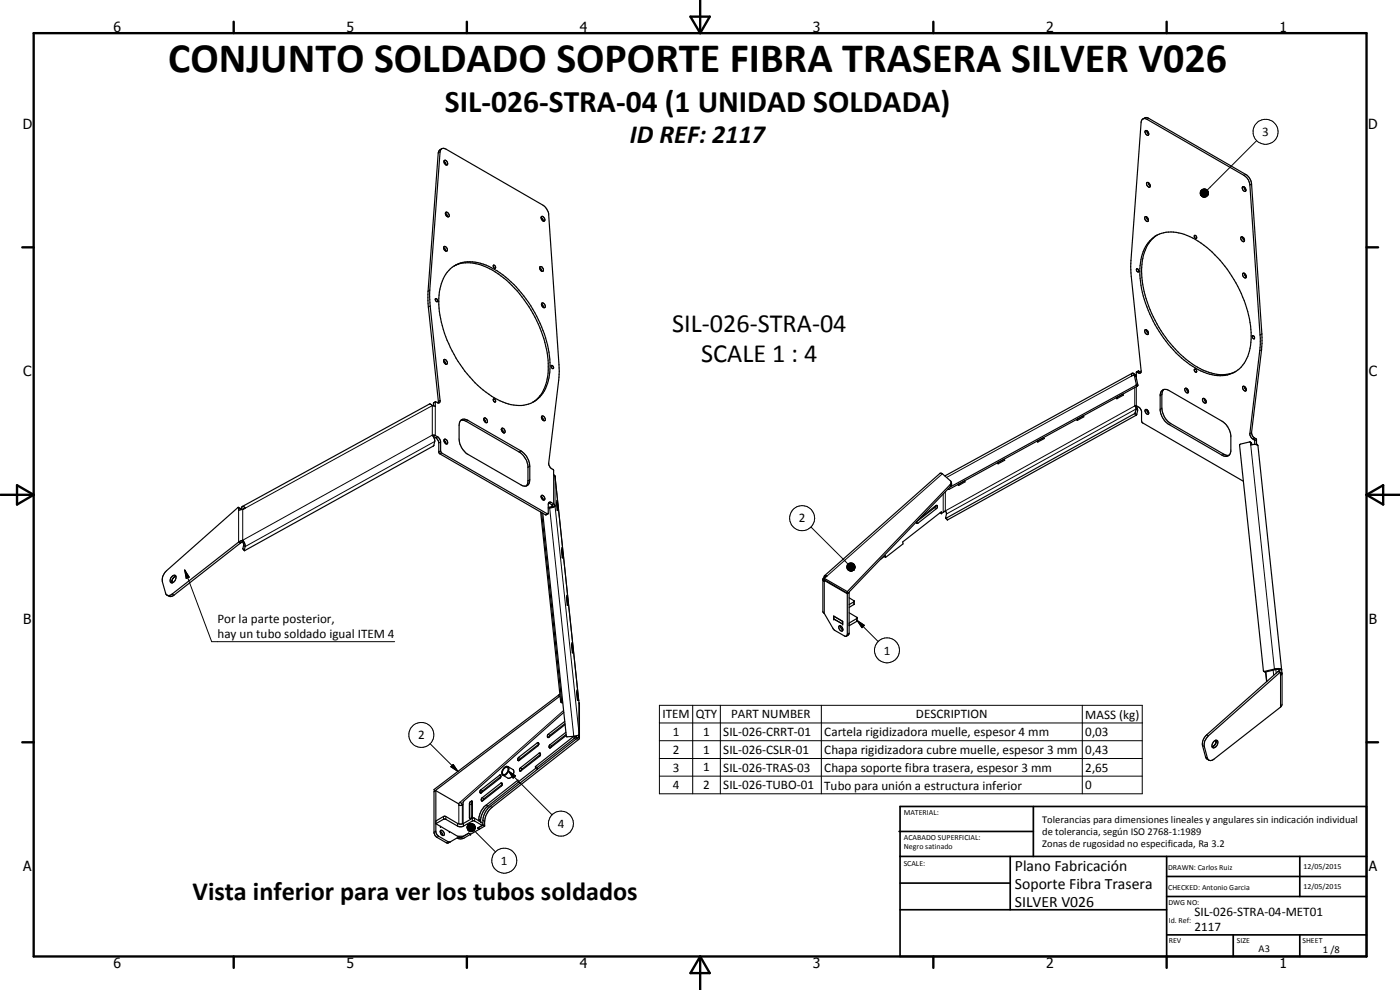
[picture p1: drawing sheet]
<svg xmlns="http://www.w3.org/2000/svg" width="420mm" height="297mm" viewBox="0 0 420 297" stroke-linecap="round" stroke-linejoin="round" font-family="sans-serif">
<g fill="none" stroke="#000" stroke-width=".35">
<path d="M343 35.7l.9-.4 .6 .1 29.3 16.9a3.8 3.8 0 0 1 1.8 2.9l3.1 46-.1 3.7-3 24.8a2.47 2.47 0 0 0 1.5 2.2v1.3M343.8 39.2a.79 .79 0 0 1 .9 .5 .79 .79 0 0 1-.3 .9 1.01 1.01 0 0 1-.6-1.4zM344.2 39.2l.6 1.1M132.6 44.6l-.7 .4-.4 .9-3.1 42.4 .2 3.8 2.9 28.8M133.3 48.4l.4 .5 .1 .6M133.3 48.2a.79 .79 0 0 1 .9 .4 .79 .79 0 0 1-.2 .9l-.7-.6zM344.2 54.8a.76 .76 0 0 1 .9 .4 .76 .76 0 0 1-.3 1 1.07 1.07 0 0 1-.6-1.4zM344.6 54.8l.1 .5 .5 .5M373 56a.81 .81 0 0 1 .8 .5 .81 .81 0 0 1-.2 .9 .99 .99 0 0 1-.6-1.4zM373.3 56l.2 .7 .4 .4M133.1 74.3l.5 .5 .1 .5M133.2 74a.8 .8 0 0 1 .9 .4 .8 .8 0 0 1-.1 1 .95 .95 0 0 1-.8-1.4z"/>
<path d="M133.7 64l.6 1M133.8 63.7a.86 .86 0 0 1 .9 .4 .86 .86 0 0 1-.1 1 .9 .9 0 0 1-.8-1.4zM136.3 79.8a10.8 10.8 0 0 1 9.8 .4 35.7 35.7 0 0 1 17.1 21.4 23.5 23.5 0 0 1 .3 14.6l-1 2-1 1.2-1.6 1.3M148 79.7a.5 .5 0 0 1 .6 .2 .5 .5 0 0 1-.1 .6l-.3-.2zM162.4 65.3l.5 .5 .1 .5M162.5 65a.83 .83 0 0 1 .9 .4 .83 .83 0 0 1-.1 1 1.07 1.07 0 0 1-.8-1.4zM344.1 65.1l.2 .6 .4 .4M344.1 65.1a.44 .44 0 0 0-.6 .1 .44 .44 0 0 0 .1 .6 .56 .56 0 0 0 .4 .6 .56 .56 0 0 0 .7-.3M344.1 65.1l.6 1M345.1 72.2a9.3 9.3 0 0 1 10.3-1.9 31.6 31.6 0 0 1 16.1 15.6 30.6 30.6 0 0 1 3.6 18.6 9.2 9.2 0 0 1-12.9 7.5 24.7 24.7 0 0 1-9.2-6.1 37.1 37.1 0 0 1-10.9-25.3 13.3 13.3 0 0 1 3-8.4zM347.2 70.5a11.2 11.2 0 0 0-4.6 9.7 36.5 36.5 0 0 0 12.6 26.9 17.2 17.2 0 0 0 13 5.2l2-.5M358.5 70.7l.6 .2v.5a.4 .4 0 0 1-.5 .1 .4 .4 0 0 1-.2-.5z"/>
<path d="M372.5 71.1a.81 .81 0 0 1 .9 .5 .81 .81 0 0 1-.3 .9 1.03 1.03 0 0 1-.6-1.4zM372.9 71.1l.2 .7 .4 .3M130.7 89.6a.53 .53 0 0 1 .6 .3 .53 .53 0 0 1-.2 .7l-.5-.6zM135.2 80.6a9.8 9.8 0 0 1 10.7-1.1 34 34 0 0 1 17.1 19.7 25.8 25.8 0 0 1 1.3 15.9 8.9 8.9 0 0 1-11.7 6.1 27.8 27.8 0 0 1-13.1-9.8 42.6 42.6 0 0 1-6.1-11.5 23.2 23.2 0 0 1-.7-15.6l1.1-2zM162 80.3l.5 .6v.5M162 80.1a.84 .84 0 0 1 .9 .3 .84 .84 0 0 1-.1 1 1 1 0 0 1-.8-1.3zM162.5 91.2l.6 1.1M162.6 91a.83 .83 0 0 1 .9 .4 .83 .83 0 0 1-.1 .9 1 1 0 0 1-.8-1.3zM341.1 80.7a.55 .55 0 0 1 .6 .3 .55 .55 0 0 1-.1 .6l-.5-.4zM343.7 98.9a.8 .8 0 0 1 .9 .5 .8 .8 0 0 1-.3 1 1 1 0 0 1-.6-1.5zM344.1 99l.3 .8 .3 .2M373.1 82a.8 .8 0 0 1 .8 .4 .8 .8 0 0 1-.2 1 1 1 0 0 1-.6-1.4z"/>
<path d="M373.5 82v.5l.5 .6M133.1 108.2l.5 .5 .1 .6M133.2 107.9a.83 .83 0 0 1 .9 .4 .83 .83 0 0 1-.1 1 1 1 0 0 1-.8-1.4zM148.2 119.7a.56 .56 0 0 1 .5 .3 .56 .56 0 0 1-.2 .6l-.5-.5zM165.5 109.7a.54 .54 0 0 1 .5 .3 .54 .54 0 0 1-.1 .6l-.4-.4zM334.9 119.3l.3 .3M335.3 119.2h.1M335.3 119.2l1.7-.9 .2 .2-2 1.1M335.3 119.2l-.1 .4M339.8 112l-.2 .8 .8-.2M339.8 112h.4l.5 .4M339.8 112l-56.2 30.8"/>
<path d="M340.4 112.5l.5 .4 .6 2.6-.2 .4-56.5 30.9-.3-.1M340.4 112.6l.7 2.8-.2 .2-55.9 30.6M340.7 112.4l-.1 .2M340.7 112.4l.3 .1M341.1 111.6l-.1 1.4-.1-.1M341.1 111.6l.9 .4 .5-.4M341.1 111.6l.6-.3 .7 .4M342.5 111.6l-3.2-31.6 3.2-43.3a1.09 1.09 0 0 1 .6-1 1.09 1.09 0 0 1 1.1 .1l29.1 16.8a3.8 3.8 0 0 1 1.8 2.9l3.1 46-.1 3.7-3 24.8a2.55 2.55 0 0 0 1.4 2.2v1.1M348.6 117.3l.7-.5 .9 .1 .6 .3 15.9 9.2a5.9 5.9 0 0 1 2.7 4.2v4.8a1.59 1.59 0 0 1-1 1.5 1.59 1.59 0 0 1-1.7-.3l-15.9-9.2a5.9 5.9 0 0 1-2.6-4.2v-4.8zM349.2 116.9l-.5 1.5v4.5a5.9 5.9 0 0 0 2.7 4.2l16.2 9.3 1.3 .2M355.6 116.6a.8 .8 0 0 1 .9 .3 .8 .8 0 0 1-.1 1l-.4-.1-.4-.5zM356.1 116.5l.2 .7 .4 .4"/>
<path d="M358.5 110.8l.6 .2v.5a.51 .51 0 0 1-.6-.1 .51 .51 0 0 1 0-.6zM359.1 111.6v.1M361 119.6a.77 .77 0 0 1 1 .7l-.1 .6a.88 .88 0 0 1-.9-.3 .88 .88 0 0 1 0-1zM361.4 119.5l.2 .8 .4 .3M370.9 111.5l-.7 .3M373 116a.77 .77 0 0 1 .9 .4 .77 .77 0 0 1-.2 .9l-.7-.6zM373.5 116v.5l.5 .5M375.9 100.8l.4 .1 .2 .7a.58 .58 0 0 1-.6-.2 .58 .58 0 0 1 0-.6zM130 130.9l.1 .1a2.31 2.31 0 0 1 1.6 1.9v2.8l.3 .5 31.6 18.2 .9-.2M130.1 120.9v.9M130.1 120.9h.1M130.7 120.6l-.1 1.4-1.7-.8-56.2 30.8"/>
<path d="M130.7 120.6l1 .3 .4-.5-3-28.6-.2-3.8 3.2-42.4a1.05 1.05 0 0 1 .6-1 1.05 1.05 0 0 1 1.1 .1l29.1 16.9a3.9 3.9 0 0 1 1.8 2.8l3.1 47-3.1 27.8a2.57 2.57 0 0 0 1.4 1.9v1.4l.4 .3M130.7 120.6l-.6 .3M133.3 132.1l.5 1M133.3 131.9l.1-.1a.82 .82 0 0 1 .8 .5 .82 .82 0 0 1-.2 .9l-.7-.7zM138.2 126.2l.7-.4 1.2 .1 16.3 9.4a5.9 5.9 0 0 1 2.6 4.6v4.1a1.6 1.6 0 0 1-.8 1.7 1.6 1.6 0 0 1-1.8-.2l-16-9.2a5.9 5.9 0 0 1-2.6-4.6v-4.1zM138.3 126.1l1.6 .3 15.9 9.2a5.5 5.5 0 0 1 2.6 4.2v4.8l-.5 1.2M145.2 125.7l.4 .4 .1 .7M145.2 125.5a.84 .84 0 0 1 .9 .4 .84 .84 0 0 1 0 .9 1.04 1.04 0 0 1-.9-1.3zM150.4 128.8l.5 .4 .2 .6M150.6 128.6a.76 .76 0 0 1 .8 .4 .76 .76 0 0 1-.2 .9 1.09 1.09 0 0 1-.6-1.3zM162.5 125.1l.6 1.1M162.6 124.9a.84 .84 0 0 1 .9 .4 .84 .84 0 0 1-.1 .9 .95 .95 0 0 1-.8-1.3z"/>
<path d="M299.3 138.9l.2 .2M299.6 138.7h.1M299.7 138.7l-.2 .4M301.3 137.8l.2 .3-2 1M301.3 137.8l-1.6 .9M311.2 132.4l.2 .2M311.5 132.2h.1M311.5 132.2l-.1 .4M313.2 131.3l.2 .3-2 1M313.2 131.3l-1.7 .9M323.1 125.9l.2 .3M323.4 125.7h.1"/>
<path d="M323.4 125.7l1.7-.9 .2 .3-2 1.1M323.4 125.7l-.1 .5M340.9 121.7l-.3 .1 .3 .6-.3 1.7-56.8 31.3M340.9 121.7l.4 .7a2.21 2.21 0 0 1-.1 2l-56.9 31.6M340.9 121.7l1 .6 .6 .9 .1 3.1 .2 .6 30.4 17.5M343.7 122.9a.76 .76 0 0 1 .9 .4 .76 .76 0 0 1-.2 1 1.07 1.07 0 0 1-.7-1.4zM344.2 122.9l.6 1.1M375.2 132.6l.4 .3 .1 .5M375.2 132.6l-3 .7-.2 .3 7.2 67.7 .2 .2 3.9-.9a1.08 1.08 0 0 1 1.3 .4M375.2 132.6l.2 .9 1.4-.2 .7 .3 7.1 67.3M377.1 133.2l-.3 .1M377.1 133.2l.3 .4"/>
<path d="M71.6 152.2l.5 .3M72.1 152.5v.1M72.1 152.6l.1 .3M72.6 152.9l-1 .2-.2-.9-21.4 19a3.8 3.8 0 0 0-1.3 3.3l1 3.4a1.1 1.1 0 0 0 .9 .8 1.1 1.1 0 0 0 1.1-.5l19.9-15.6M72.6 152.8v.1M72.7 152l.6 .1 .3 .3-1 .5M72.7 152l-.1 .8M73.1 152.7l-.1 .1M73.1 152.7h.1M73.1 152.7h.2M162.3 153.6l6 56.9 .4 .4M162.4 149l.5 .5 .1 .5"/>
<path d="M162.5 148.7a.77 .77 0 0 1 .9 .4 .77 .77 0 0 1-.3 1 1.14 1.14 0 0 1-.6-1.4zM162.5 153.8l6.2 57.1M162.9 154l7.1 66.9 3-.1M164.6 151l1 .5 .2 .4-1.3 .3M166.5 142.8l.1 .2M166.6 151.8l-.5-.6-.8-.5h-.5l-.3 .6v2.8h-.3l-31.7-18.2-.3-.5v-2.8a2.35 2.35 0 0 0-2.5-2l.8 1.7-.4 1.5-56.6 31.4M166.6 151.8l-.8 .5-1.3 .1M166.6 151.8l-.8 .1M166.6 142.9l7.1 67.2M167.1 150.6l.1 2.6zM167.2 150.1l.2 2.6zM167.3 153h-.1"/>
<path d="M167.4 152.4h.1M280.8 151.8l-.3 .5-5.5 4.3 .2 .5 6.1-4.7a.42 .42 0 0 0 0-.5 .42 .42 0 0 0-.4-.2l-4.6 3.7M282.1 153.9l.4 .2M282.5 154.1l.7-.5a.51 .51 0 0 1 .7-.1 .51 .51 0 0 1 .1 .7l-.2 1.2M282.5 154.1v-.6l-11.6 9.1 .1 .6-5.2 4.1M283.8 155.4l.5 .6M284.3 156h.1M285.4 144.6l-2.6-2.4-.7-.2-34.6 30.7M285.4 144.6l-.2 .8-30.9 32.1M285.4 144.6l.1 1.1-31.1 32.4M287.4 145.4l.3 .3M287.7 145.2h.1"/>
<path d="M287.8 145.2l-.1 .5M289.4 144.3l.2 .3-1.9 1.1M289.5 144.3l-1.7 .9M51.5 173.1a.69 .69 0 0 1 .9-.5 .69 .69 0 0 1 .4 1 1.07 1.07 0 0 1-.5 1 1.07 1.07 0 0 1-1.2 0v-.8zM52.8 172.9a1.72 1.72 0 0 0-1.2 2M71.6 162.6l.6 .3M72.2 162.9l-20 15.7a1.53 1.53 0 0 1-2.1 0M72.8 162.5l-.6 .4M72.8 162.5l.3 .9-.2 1.3 .5 .5M72.8 162.1l.6 .7a2.67 2.67 0 0 1-.1 2.4h.1M72.8 162.1v.4M72.8 162.1l-1.2 .5"/>
<path d="M73.4 165.2h.1M73.5 165.2h-.1M168.6 164.8l.2 2.6zM168.7 164.3l.2 2.6zM168.7 167.2h.1M168.9 166.7h.1M170.1 179.1l.2 2.6zM170.2 178.6l.2 2.5zM247 174l.4 .5v-.3M247.4 173.2l-.4 .6v9.8l3.4 5.5 3 1.7 .6 .1M247.4 174.2l6.9 3.9M247.4 173.5l6.9 4"/>
<path d="M247.4 173.5l.2 .5M247.4 173.2l.2 .2M247.5 172.7l-.1 .5M247.5 172.7l.7 .1-.8 .7M247.6 174l6.8 4.1M247.6 174.1l-.2 .1M254.3 178.1v12.4l-.3 .4M254.3 177.5l.1 .6M254.7 177.8h.1M254.8 177.8l-.5 .3M254.8 177.8v12.2l-.1 .5-.7 .4M254.8 179.4l1.6 .9-.1 1.1-1.5 .8"/>
<path d="M265.3 167l.5 .3M265.8 167.3l-.1-.6-1.5 1.2M170.3 181.4v.1M170.4 180.9h.1M171.6 193.3l.2 2.6zM171.7 192.8l.2 2.6zM171.8 195.7h.1M171.9 195.2h.1M250.2 184.9l2.7 1.5v.8l-2.7-1.5zM251.8 187.9a.9 .9 0 0 1 1 .4 .9 .9 0 0 1-.1 1.1 1.19 1.19 0 0 1-.9-1.5zM252.3 187.8l.1 .6 .5 .6M254.8 183.9l2.4 1.4v1l-2.4 1.4"/>
<path d="M256.4 180.4l-1.6 1M257.2 185.4l-2.4 1.5M168.1 208.3l-37.9 28.6 .2 .5M168.1 208.8l-37.7 28.6M168.7 210.9h.2M169.2 213.7l-30.1 26.8-.1 6.6M169.5 216.5l-5 3.8-.2 .4v.5h.4l4.9-3.8M169.5 217.1l-4.4 3.5-.3 .5M169.8 219.7l-4.8 3.8-.2 .7 .2 .3 .3-.2 4.6-3.6M173.1 207.6l.2 2.5zM173.2 207.3v-.3l.2 2.6v-.2M173.3 209.9h.1"/>
<path d="M173.7 210.1v.1M173.7 210.2l.1 10.4-.4 .8M173.8 210.8l.1 .3M173.8 211.1h.1M173.9 211.1v10.4l-.2 .3-26.1 20.4a6.3 6.3 0 0 0-2.2 5.7M379.3 201.5l.5 .1M379.8 201.6l.3 2.9M379.9 201.6l.3 2.9M383.6 201.5l-21.4 19a3.6 3.6 0 0 0-1.3 3.2l1 3.6 .9 .8M383.7 201.4l.5 .4M383.7 201.4l-.1 .1M383.8 200.9l-.6-.1-3.4 .8"/>
<path d="M383.8 200.9l.1 .1M383.9 201h.1M383.9 201l.1 .6M384.2 201.7l-21.5 19.1a3.4 3.4 0 0 0-1.3 3.2l1.1 3.9 .8 .3 .5-.1 20.5-15.9 .5-.9v-9.3M384.2 201.7l.1 .9 .5-.5M384.6 201h-.7M384.6 201l.1 .9M384.7 201.9l.1 .2M384.7 201.9h-.4M130.4 237.4h.1M130.8 237.2v12.6l.8 1.1 3.1 1.7h.4M130.8 237.2l-.6 .3v12.4l.8 1.2 2.9 1.8 .5 .1 .7-.4"/>
<path d="M130.8 237.2l6.9 4v.4h1.1l-.7-.9-.5 .5M144.3 237l5.7-4.5a.57 .57 0 0 1 0 1.1l-5.7 4.4-.3-.6zM144.6 239.4l5.7-4.4h.4v.5l-.3 .4-5.5 4.4a.45 .45 0 0 1-.5-.3 .45 .45 0 0 1 .2-.6zM150.3 233l-5.6 4.4-.1 .4M150.7 235.4l-5.5 4.2-.3 .6M151.3 230.6a.65 .65 0 0 1 .7-.5 .65 .65 0 0 1 .6 .7 1.55 1.55 0 0 1-1.6 1.6l-.2-.2a1.52 1.52 0 0 1 .5-1.6zM152.4 230a1.73 1.73 0 0 0-1.5 2.6M152.4 230l1.5 .9a1.73 1.73 0 0 1-1.5 2.6l-1.5-.9M152.4 230a1.74 1.74 0 0 1-1.5 2.6M155.5 234.6l-.1-.5-9.5 7.5a5.6 5.6 0 0 0-2.2 4.6M155.5 234.6l.6 .3M155.6 234.7l-9.1 7.2a5.9 5.9 0 0 0-2.3 4.6l-.5-.3"/>
<path d="M155.6 227.2l6-4.4 .1 .5-.3 .5-5.8 4.5-.2-.7zM156 230.6l6.1-4.7 .1 .5-.3 .5-5.7 4.5a.45 .45 0 0 1-.3-.3 .45 .45 0 0 1 .1-.5zM156.1 234.9l-9 7a5.9 5.9 0 0 0-2.2 3.9v1.8M160.7 230v.5M160.7 230l.5 .3M160.7 230.5l-5.2 4.1M160.7 230.5l.6 .3M161.2 230.3l.1 .5M161.3 230.8l-5.2 4.1M161.7 223.3l-5.5 4.3-.3 .5M162.2 226.4l-5.5 4.3-.3 .5M169.9 220.4l-4.3 3.3-.3 .6"/>
<path d="M172.3 221.5l-.1-.6-11.5 9.1M172.3 221.5l.5 .3M172.4 221.5l-11.2 8.8M172.8 221.1l-.5 .4M172.8 221.1l.6 .3M172.8 221.8l-11.5 9M173 220.8l-.2 .3M173.4 221.4l-.6 .4M173.8 220.4l-.8 .4M364.2 222.5a.74 .74 0 0 1 1.1-.3 .74 .74 0 0 1 .1 1.1 1.07 1.07 0 0 1-1.6 .9v-.9zM364.5 223.6l-.7 .5M364.5 223.6l-.2 .2"/>
<path d="M364.6 223.4l-.1 .2M364.9 222.7v-.6v.8l-.4 .7M130.8 246.3l2.7-1.4 3.8 2.2 1.2 .2 3.7-1.9 2.5 1.4v.8M132.1 249.5l.6 .6 .1 .6M132.2 249.2a.81 .81 0 0 1 1.1 .4 .81 .81 0 0 1-.4 1.1 1.23 1.23 0 0 1-.7-1.5zM134.9 249.5h-.1M140.7 250l-2.1 1.2-.9-.1-2.6 1.5M140.7 250l.5 .3M141 240.7l.5-.4 .3 .2v4.5l-.7 .6-.2-.2v-4.3zM141.2 250.3l-2.4 1.3-1.7-.1M141.8 240.8l-.4 .5v4.2M143.3 248.5l.6 .3"/>
<path d="M143.7 246.2h.1M143.9 248.8l-2.7 1.5M143.9 248.8h.1M144.7 247.6l-2.7-1.3-2.9 1.6-1.1 .2-4.5-2.4-2.7 1.4 6.5 3.8h1.8l1.6-.9M144.7 247.6l-1.4 .9M144.9 247.6l-1.6 .9M144.9 247.6l.5 .3M145.4 247.9l-1.5 .9"/>
</g>
<g fill="none" stroke="#000" stroke-width=".3">
<path d="M344.8 35.5l-.6 .3M132.1 45.6l-.6 .3M360.2 57.8l.4 1zM360.2 58.1l.4 .7zM360.2 57.5l.4 1.3zM360.2 58.3l.4 .5zM360.4 57.3l.2 1.5-.4-1.3zM360.4 58.6l.2 .2zM360.5 57.1l.2-.2-.1 1.9zM360.5 57.1l.1 1.7zM360.6 58.8l.4 .3zM360.6 58.8l.7 .3z"/>
<path d="M360.6 58.8l1 .4zM360.6 58.8l1.2 .3zM360.6 58.8l1.5 .2zM360.6 58.8h1.7l-.2 .2zM360.6 58.8l1.9-.2-.2 .2zM360.6 58.8l2-.4-.1 .2zM360.6 58.8l2.1-.6-.1 .2zM360.6 58.8l2.1-.9v.3zM360.6 58.8l2.1-1.2v.3zM360.6 58.8l2-1.4 .1 .2zM360.6 58.8l1.8-1.7 .2 .3zM360.7 56.9l.3-.1-.4 2z"/>
<path d="M361 56.8l.2-.1-.6 2.1zM361.2 56.7l.3-.1-.9 2.2zM361.5 56.6l.2 .1-1.1 2.1zM361.7 56.7l.3 .1-1.4 2zM362 56.8l.2 .1-1.6 1.9zM362.2 56.9l.2 .2-1.8 1.7zM373.8 52.3l-.5 .3M375.6 55.2l-.5 .3M377.1 42.2l-14.8 14.8M129 87l-.5 .4M129.1 91.8l-.5 .3M339.6 112.8l-55.5 30.5"/>
<path d="M340.4 112.6l.5 .3M340.6 116.2v5.6l-56.9 31.5v-5.7M340.9 115.6l.4 .3M341 115.3l.5 .2M341 113v.5M341 116v5.7M341.7 111.3l-.5 .3M342.1 111.5l-.5 .4M348.7 118.4l-.5 .3M378.6 104.9l-.5 .3M378.7 100.2l-.5 .3M130.5 132.5l-56.9 31.5-.5-.5"/>
<path d="M130.6 120.6l-.5 .3M130.6 122v8.7l-.5 .3M131.3 131.1l-.5 .3M132.1 120.1l-.5 .3M132.2 132.6l-.5 .3M132.2 135.3l-.5 .3M132.5 135.9l-.5 .3M140.4 126.1l-.5 .3M156.4 135.3l-.6 .3M159 139.9l-.6 .3M340.5 124.1l.4 .5M340.7 123.9l.5 .5"/>
<path d="M341.4 123.2l-.5-.5-56.9 31.5M348.7 122.5l-.5 .3M351.4 127.1l-.6 .3M367.3 136.3l-.6 .3M375.3 132.8l.3 .2M375.4 133.5l7.1 67.2 .3 .2M375.6 129.7l-.5 .3M376.5 131.4l-.5 .3M376.9 131.6l-.5 .4M377.1 132l-.6 .2M71.6 152.4l.6 .3M71.6 153.1v9.5"/>
<path d="M72.6 152.8v.1M73.6 152.4l56.1-30.7v8.9l-56.9 31.5v-9.2M159 144l-.6 .3M164.2 154.1l-.6 .3M165 152.2l7.2 68.7M165.4 150.7l-.5 .3M166.1 142.5v8.7l-.4 .3v.5M243.4 158.1l11.1 11.1M275 156.7l.5 .3M280.5 152.3l.5 .3M280.9 151.7l.4 .3M281 151.6l.3 .2"/>
<path d="M282.8 142.2l-34.6 30.6M283.1 148.2v5.5M284 155.4l.4 .6M284.6 146.7l.2 .1M285.2 145.4l.1 .5M51.7 178.2l.5 .4M55.4 171l1.4 2.2-.9 .3zM55.4 171l8.1 21.5h54.9M72.9 164.6l.4 .5M247.4 174.5v9.6M247.5 173.8l-.5 .4M247.7 172.7l.1 .4"/>
<path d="M254.1 170.1l2.1 .9-2-.7zM254.2 169.8l2 1.2-2.1-.9zM254.2 170.3l2 .7-2-.4zM254.2 170.6l2 .4-1.9-.1zM254.2 169.5l2 1.5-2-1.2zM254.3 170.9l1.9 .1-1.7 .1zM254.4 169.3l.2-.1 1.6 1.8zM254.4 169.3l1.8 1.7-2-1.5zM254.5 171.1l1.7-.1zM254.6 169.2l.2-.2 1.4 2zM254.8 171.2l1.4-.2-1.2 .3zM254.8 169l.2-.1 1.2 2.1z"/>
<path d="M255 171.3l1.2-.3zM255 168.9h.3l.9 2.1zM255.3 171.4l.9-.4zM255.3 168.9h.3l.6 2.1zM255.6 171.4l.6-.4zM255.6 168.9l.3 .1 .3 2zM255.8 171.3l.4-.3zM255.9 169l.2 .1 .1 1.9zM256.1 169.1l.2 .2-.1 1.7zM256.2 171l-.1 .2zM256.3 169.3l-.1 1.7zM256.4 169.5l.2 .3-.4 1.2z"/>
<path d="M256.5 170.6l-.3 .4zM256.6 169.8l-.4 1.2zM256.6 170.3l-.4 .7zM256.6 170l-.4 1zM254.8 190l-.5 .3M256.2 180.6v.8M257.1 185.6v.8M257.2 186.2l2.2 1.4-.7 .7zM257.2 186.2l6.4 6.3M167.7 208.5l.1 .5M168.3 210.5l.3 .2M169.1 213.2l-31 27.5"/>
<path d="M173.7 210.2l-7.1-67.2v8.8l7.2 68.6v-9.3M197.9 211.6h144.9v26.6h-144.9zM197.9 216.9h144.9M207.9 211.6v26.6M216.2 211.6v26.6M246.5 211.6v26.6M324.8 211.6v26.6M379.4 201.5l.4 .1M382.1 201.1l.2 1.5M382.9 200.9l.1 1.1M383.6 201.5l.5 .3M383.9 201h.1"/>
<path d="M384.3 202.6v9.6M129.1 223.1l8.3 8.4M135.3 230l.7-.6 1.4 2.1zM144 237.8l.3 .2M144 237.6l.5 .3M144.3 237l.6 .3M144.4 240l.5 .2M144.7 239.4l.5 .2M149.9 232.6l.4 .3M150.3 235l.4 .2M152.6 231.4l2.1 1.4-.7 .7zM152.6 231.4l13.1 13.1"/>
<path d="M155.4 227.9l.5 .2M155.4 228.1l.3 .1M155.6 227.2l.6 .4M155.9 231l.5 .3M155.9 231.2l.3 .2M156.2 230.4l.5 .3M161.2 222.9l.5 .2M161.7 226l.5 .3M164.3 221l.4 .2M164.3 221.1l.3 .2M164.5 220.3l.6 .3M164.8 224.1l.5 .2"/>
<path d="M164.8 224.2l.3 .2M165.1 223.4l.5 .3M172.8 220.9v.2M173.1 221.6l.5 .3M173.6 221.1l.3 .3M197.9 222.2h144.9M197.9 227.6h144.9M197.9 232.9h144.9M360.9 223.7l.5 .3M361.8 227.1l.6 .4M362.2 220.5l.5 .3M130.8 249.4l-.6 .3"/>
<path d="M131.6 250.9l-.5 .3M133.1 245v.8M133.8 245v.8M134.5 252.6l-.6 .3M137.3 247.1v.8M137.7 241.6v5.6M137.7 250.9v.2M138.8 250.9v.2M139 241.3l-.2 .3v5.6M139.1 247.1v.8M140.5 247.4l-.3 .5zM140.5 247.4l-.3 .8z"/>
<path d="M140.5 247.4l-.3 1zM140.5 247.4l-.3 1.3zM140.5 247.4l-.2 1.5zM140.5 247.4v1.8l-.2-.3zM140.5 247.4l.2 1.9-.2-.1zM140.5 247.4l.4 2.1-.2-.2zM140.5 247.4l.7 2.2-.3-.1zM140.5 247.4l.9 2.2h-.2zM140.5 247.4l1.2 2.1-.3 .1zM140.5 247.4l1.5 2-.3 .1zM140.5 247.4l1.7 1.9-.2 .1zM140.5 247.4l1.9 1.7-.2 .2z"/>
<path d="M140.5 247.4l2 1.5-.1 .2zM140.5 247.4l2.2 1.2-.2 .3zM140.5 247.4l2.2 .9v.3zM140.5 247.4l2.2 .7v.2zM140.5 247.4l2.1 .4 .1 .3zM140.5 247.4l1.9 .2 .2 .2zM140.5 247.4h1.8l.1 .2zM140.5 247.4l1.5-.2 .3 .2zM140.5 247.4l1.5-.2zM140.5 247.4l1.3-.3zM140.5 247.4l1-.3zM140.5 247.4l.8-.3z"/>
<path d="M140.5 247.4l.5-.3zM140.5 247.4l.2-.1zM140.9 245.4l.4 .2M140.9 241.1l.5 .3M141.3 240.5l.5 .3M141.4 240.4l.4 .2M141.8 245.5v.8M142.3 249.2l6.4 6.4M142.4 245.5v.8M143.7 245.8l.5 .3M144.5 240.2l.2 .1M144.9 247.5l.5 .3"/>
<path d="M144.9 246.2l.5 .3M145.9 241.6l.6 .3M147.1 241.9l.5 .3"/>
<circle cx="379.8" cy="39.5" r="3.8"/>
<circle cx="240.7" cy="155.5" r="3.7"/>
<circle cx="266.2" cy="195.1" r="3.7"/>
<circle cx="126.4" cy="220.5" r="3.8"/>
<circle cx="151.3" cy="258.2" r="3.8"/>
<circle cx="168.3" cy="247.1" r="3.8"/>
</g>
<g fill="#000">
<circle cx="250.2" cy="185.7" r=".18"/>
<circle cx="252.9" cy="187.2" r=".18"/>
<circle cx="132.2" cy="247.9" r=".18"/>
<circle cx="134.9" cy="249.5" r=".18"/>
<circle cx="141.2" cy="250.3" r=".18"/>
<circle cx="144.2" cy="246.5" r=".18"/>
</g>
<g fill="none" stroke="#000" stroke-width=".71">
<path d="M10.1 9.9h400v277.1h-400zM70.1 6.5v3.4M140.1 6.5v3.4M207.2 5h5.8l-2.9 4.9zM210.1 0v9.9M280.1 6.5v3.4M350.1 6.5v3.4M6.7 74.2h3.4M410.1 74.2h3.5M.1 148.5h10M5.1 145.6l5 2.9-5 2.9zM410.1 148.5h10"/>
<path d="M410.1 148.5l5-2.9v5.8zM6.7 222.7h3.4M410.1 222.7h3.5M70.1 287v3.4M140.1 287v3.4M210.1 287v10M210.1 287l2.9 5h-5.8zM280.1 287v3.4M350.1 287v3.4"/>
</g>
<g fill="none" stroke="#000" stroke-width=".51">
<path d="M269.8 249.5h40.3M270.1 242h140v45h-140zM270.1 257h140M303.2 257v16M310.1 242v15M350.1 257v30M390.1 257v12M270.1 265h33.1M270.1 273h80M350.1 269h60M350.1 263h60M350.1 280.5h60"/>
<path d="M370.1 280.5v6.5M390.1 280.5v6.5"/>
</g>
<g fill="#000">
<path d="M360.6 58.8l.4 .3zM360.6 58.8l.7 .3zM360.6 58.8l1 .4zM360.6 58.8l1.2 .3zM360.6 58.8l1.5 .2zM360.6 58.8h1.7l-.2 .2zM360.6 58.8l1.9-.2-.2 .2zM360.6 58.8l2.1-.6-.1 .2zM360.6 58.8l2.1-.9v.3zM360.6 58.8l2.1-1.2v.3zM360.6 58.8l2-1.4 .1 .2zM360.6 58.8l1.8-1.7 .2 .3z"/>
<path d="M362.2 56.9l.2 .2-1.8 1.7zM362 56.8l.2 .1-1.6 1.9zM361.7 56.7l.3 .1-1.4 2zM361.5 56.6l.2 .1-1.1 2.1zM361.2 56.7l.3-.1-.9 2.2zM361 56.8l.2-.1-.6 2.1zM360.5 57.1l.2-.2-.1 1.9zM360.5 57.1l.1 1.7zM360.4 57.3l.2 1.5-.4-1.3zM360.2 57.5l.4 1.3zM360.2 57.8l.4 1zM360.2 58.1l.4 .7z"/>
<path d="M360.2 58.3l.4 .5zM360.4 58.6l.2 .2zM55.4 171l1.4 2.2-.9 .3zM256.5 170.6l-.3 .4zM256.6 170.3l-.4 .7zM256.6 170l-.4 1zM256.6 169.8l-.4 1.2zM256.4 169.5l.2 .3-.4 1.2zM256.3 169.3l-.1 1.7zM256.1 169.1l.2 .2-.1 1.7zM255.6 168.9l.3 .1 .3 2zM255.3 168.9h.3l.6 2.1z"/>
<path d="M255 168.9h.3l.9 2.1zM254.8 169l.2-.1 1.2 2.1zM254.6 169.2l.2-.2 1.4 2zM254.4 169.3l.2-.1 1.6 1.8zM254.4 169.3l1.8 1.7-2-1.5zM254.2 169.5l2 1.5-2-1.2zM254.2 169.8l2 1.2-2.1-.9zM254.1 170.1l2.1 .9-2-.7zM254.2 170.3l2 .7-2-.4zM254.3 170.9l1.9 .1-1.7 .1zM254.5 171.1l1.7-.1zM254.8 171.2l1.4-.2-1.2 .3z"/>
<path d="M255 171.3l1.2-.3zM255.3 171.4l.9-.4zM255.6 171.4l.6-.4zM255.8 171.3l.4-.3zM256.2 171l-.1 .2zM257.2 186.2l2.2 1.4-.7 .7zM135.3 230l.7-.6 1.4 2.1zM152.6 231.4l2.1 1.4-.7 .7zM140.5 247.4l-.3 .5zM140.5 247.4l-.3 .8zM140.5 247.4l-.3 1zM140.5 247.4l-.3 1.3z"/>
<path d="M140.5 247.4l-.2 1.5zM140.5 247.4v1.8l-.2-.3zM140.5 247.4l.2 1.9-.2-.1zM140.5 247.4l.7 2.2-.3-.1zM140.5 247.4l.9 2.2h-.2zM140.5 247.4l1.2 2.1-.3 .1zM140.5 247.4l1.5 2-.3 .1zM140.5 247.4l1.7 1.9-.2 .1zM140.5 247.4l1.9 1.7-.2 .2zM140.5 247.4l2 1.5-.1 .2zM140.5 247.4l2.2 1.2-.2 .3zM140.5 247.4l2.2 .9v.3z"/>
<path d="M140.5 247.4l2.2 .7v.2zM140.5 247.4l2.1 .4 .1 .3zM140.5 247.4h1.8l.1 .2zM140.5 247.4l1.5-.2 .3 .2zM140.5 247.4l1.5-.2zM140.5 247.4l1.3-.3zM140.5 247.4l1-.3zM140.5 247.4l.8-.3zM140.5 247.4l.5-.3zM140.5 247.4l.2-.1z"/>
</g>
<path d="M360.6 58.6h2M360.8 56.8v2M254.2 170.8h2M256 169v2M140.5 247.6h2.1M140.7 247.4v2.1" fill="none" stroke="#000" stroke-width=".38"/>
<text font-size="12.6" x="50.5" y="21.7">CONJUNTO SOLDADO SOPORTE FIBRA TRASERA SILVER V026</text>
<text font-size="9.4" x="133.6" y="33.5">SIL-026-STRA-04 (1 UNIDAD SOLDADA)</text>
<g font-size="7.9">
<text x="189" y="43">ID REF: 2117</text>
<text x="201.7" y="99.5">SIL-026-STRA-04</text>
<text x="210.4" y="108.5">SCALE 1 : 4</text>
<text x="57.8" y="270">Vista inferior para ver los tubos soldados</text>
</g>
<g font-size="4.7">
<text x="304.6" y="261.2">Plano Fabricación</text>
<text x="304.6" y="266.6">Soporte Fibra Trasera</text>
<text x="304.6" y="272">SILVER V026</text>
</g>
<g font-size="4.2">
<text x="34" y="9.6">6</text>
<text x="104" y="9.6">5</text>
<text x="174" y="9.6">4</text>
<text x="244" y="9.6">3</text>
<text x="314" y="9.6">2</text>
<text x="384" y="9.6">1</text>
<text x="6.8" y="38.7">D</text>
<text x="410.6" y="38.7">D</text>
<text x="7" y="112.9">C</text>
<text x="410.8" y="112.9">C</text>
<text x="7" y="187.1">B</text>
<text x="410.8" y="187.1">B</text>
<text x="7" y="261.4">A</text>
<text x="410.8" y="261.4">A</text>
<text x="34" y="290.4">6</text>
<text x="104" y="290.4">5</text>
<text x="174" y="290.4">4</text>
<text x="244" y="290.4">3</text>
<text x="314" y="290.4">2</text>
<text x="384" y="290.4">1</text>
</g>
<g font-size="3.9">
<text x="378.8" y="40.9">3</text>
<text x="239.7" y="156.8">2</text>
<text x="65.3" y="187">Por la parte posterior,</text>
<text x="65.3" y="191.5">hay un tubo soldado igual ITEM 4</text>
<text x="265.2" y="196.4">1</text>
<text x="198.8" y="215.5">ITEM</text>
<text x="208.8" y="215.6">QTY</text>
<text x="219.4" y="215.5">PART NUMBER</text>
<text x="274.9" y="215.6">DESCRIPTION</text>
<text x="325.7" y="215.6">MASS (kg)</text>
<text x="125.5" y="221.8">2</text>
<text x="201.9" y="220.9">1</text>
<text x="211" y="220.9">1</text>
<text x="217.1" y="220.9">SIL-026-CRRT-01</text>
<text x="247.4" y="220.9">Cartela rigidizadora muelle, espesor 4 mm</text>
<text x="325.7" y="220.9">0,03</text>
<text x="201.9" y="226.2">2</text>
<text x="211" y="226.2">1</text>
<text x="217.1" y="226.2">SIL-026-CSLR-01</text>
<text x="247.4" y="226.2">Chapa rigidizadora cubre muelle, espesor 3 mm</text>
<text x="325.7" y="226.2">0,43</text>
<text x="201.9" y="231.5">3</text>
<text x="211" y="231.5">1</text>
<text x="217.1" y="231.5">SIL-026-TRAS-03</text>
<text x="247.4" y="231.6">Chapa soporte fibra trasera, espesor 3 mm</text>
<text x="325.7" y="231.5">2,65</text>
<text x="201.9" y="236.8">4</text>
<text x="211" y="236.8">2</text>
<text x="217.1" y="236.8">SIL-026-TUBO-01</text>
<text x="247.4" y="236.9">Tubo para unión a estructura inferior</text>
<text x="325.7" y="236.8">0</text>
<text x="167.4" y="248.4">4</text>
<text x="150.4" y="259.5">1</text>
<text x="358.5" y="275">SIL-026-STRA-04-MET01</text>
<text x="358.5" y="279.4">2117</text>
</g>
<g font-size="3.1">
<text x="312.7" y="246.8">Tolerancias para dimensiones lineales y angulares sin indicación individual</text>
<text x="312.7" y="250.4">de tolerancia, según ISO 2768-1:1989</text>
<text x="312.7" y="254">Zonas de rugosidad no especificada, Ra 3.2</text>
<text x="377.7" y="285.6">A3</text>
<text x="397" y="285.9">1 /8</text>
</g>
<g font-size="2.4">
<text x="271.2" y="244.4">MATERIAL:</text>
<text x="271.3" y="252">ACABADO SUPERFICIAL:</text>
<text x="271.3" y="254.6">Negro satinado</text>
<text x="271.2" y="259.7">SCALE:</text>
<text x="350.6" y="261">DRAWN: Carlos Ruiz</text>
<text x="391.2" y="260.6">12/05/2015</text>
<text x="350.6" y="267">CHECKED: Antonio Garcia</text>
<text x="391.2" y="266.7">12/05/2015</text>
<text x="350.6" y="271.4">DWG NO:</text>
<text x="350.8" y="276.9">Id. Ref:</text>
<text x="350.8" y="282.8">REV</text>
<text x="371.2" y="282.9">SIZE</text>
<text x="390.9" y="282.9">SHEET</text>
</g>
</svg>
